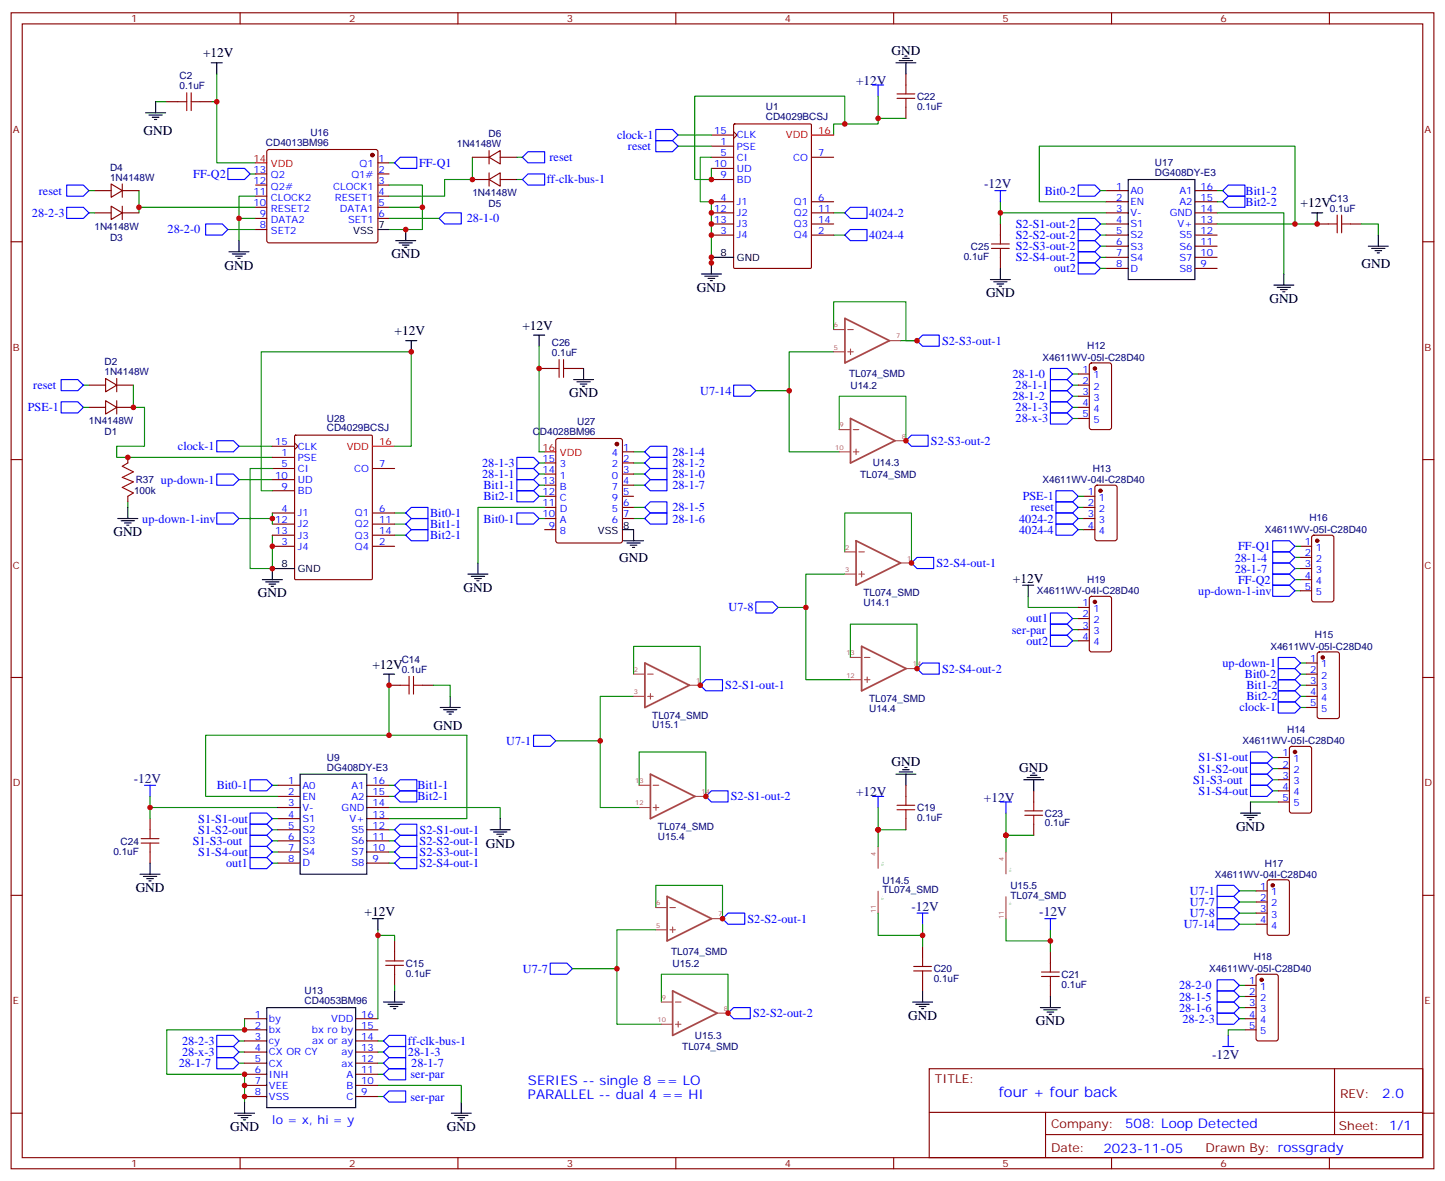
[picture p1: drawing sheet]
<svg xmlns="http://www.w3.org/2000/svg" width="459mm" height="375mm" viewBox="0 0 459 375" stroke-linecap="round" stroke-linejoin="round" font-family="sans-serif">
<g fill="none" stroke="#870000" stroke-width=".35">
<path d="M3.5 4.1h451.6v366.8h-451.6zM7.1 7.6h444.5v359.8h-444.5zM76.2 4.1v3.5M145.3 4.1v3.5M214.5 4.1v3.5M283.6 4.1v3.5M352.8 4.1v3.5M421.9 4.1v3.5M52.9 32.3h3.5M63.5 32.3h3.5M232.9 39.5l.3-.2h24l.3 .2v45.3l-.2 .3-24.1 .1-.3-.2zM287.5 23.5v3.5"/>
<path d="M287.5 34v3.6M35.3 58.4l3.5 2.1-3.5 2.1zM38.8 58.4v4.2M81.1 55.2h3.6M81.1 58.7h3.6M84.9 47.7l.5-.3h33.8l.5 .3 .2 .5v28.2l-.2 .5-.5 .2h-33.8l-.5-.3-.2-.4v-28.2zM119.9 51.7h3.6M119.9 55.2h3.6M119.9 58.7h3.6M149.9 57h5.3M149.9 49.9h5.3M155.2 57l3.5-2.1v4.2z"/>
<path d="M155.2 49.9l3.5-2.1v4.2zM155.2 47.8v4.2M155.2 54.9v4.2M158.7 57h5.3M158.7 49.9h5.3M225.8 57h7M225.8 49.9h7M225.8 46.4h7M225.8 42.9h7M225.8 53.4h7M232.8 41.8l1.1 1.1-1.1 1M257.5 49.9h7.1"/>
<path d="M3.5 76.7h3.6M30 60.5h5.3M30 67.6h5.3M35.3 65.4l3.5 2.2-3.5 2.1zM38.8 60.5h5.3M38.8 67.6h5.3M38.8 65.4v4.3M81.1 62.3h3.6M81.1 65.8h3.6M81.1 69.3h3.6M81.1 72.8h3.6M119.9 62.3h3.6"/>
<path d="M119.9 65.8h3.6M119.9 69.3h3.6M225.8 71.1h7M225.8 64h7M225.8 67.6h7M225.8 74.6h7M257.5 71.1h7.1M257.5 64h7.1M257.5 67.6h7.1M257.5 74.6h7.1M317.5 71.1v3.5M351 71.1h7.1"/>
<path d="M351 60.5h7.1M351 64h7.1M351 67.6h7.1M351 74.6h7.1M351 78.1h7.1M379.2 71.1h7.1M379.2 60.5h7.1M379.2 64h7.1M379.2 67.6h7.1M379.2 74.6h7.1M379.2 78.1h7.1M418 71.1h3.6"/>
<path d="M428.6 71.1h3.6M451.6 76.7h3.5M317.5 81.7v3.5M351 81.7h7.1M351 85.2h7.1M379.2 81.7h7.1M379.2 85.2h7.1M171.1 116.9h3.5M181.7 116.9h3.5M342.2 118.7h3.5M346 115.4l.4-.2h5.7l.6 .4 .1 20-.5 .7h-5.9l-.6-.4-.1-20zM28.2 122.2h5.3"/>
<path d="M28.2 129.3h5.3M33.5 120.1l3.5 2.1-3.5 2.2zM33.5 127.2l3.5 2.1-3.5 2.1zM37 122.2h5.3M37 129.3h5.3M37 120.1v4.3M37 127.2v4.2M93.5 138.3l.3-.2h24l.3 .2 .1 45.3-.2 .3-24.2 .1-.3-.2zM176.6 139.4l.5-.2h19.7l.7 .4 .1 32-.5 .7h-20l-.7-.4v-32zM342.2 122.2h3.5M342.2 125.8h3.5M342.2 129.3h3.5"/>
<path d="M342.2 132.8h3.5M3.5 145.9h3.6M40.6 145.2v1.7M40.6 157.5v1.8M86.4 148.7h7.1M86.4 145.2h7.1M86.4 141.6h7.1M86.4 152.2h7.1M86.4 155.8h7.1M93.5 140.6l1 1-1 1.1M118.2 148.7h7M172.9 146.9h3.5"/>
<path d="M172.9 150.5h3.5M172.9 154h3.5M172.9 157.5h3.5M197.6 143.4h3.5M197.6 146.9h3.5M197.6 150.5h3.5M197.6 154h3.5M197.6 157.5h3.5M344 157.5h3.5M347.7 154.2l.5-.2h5.6l.7 .4v16.5l-.4 .7h-5.9l-.7-.4v-16.5zM451.6 145.9h3.5M86.4 162.8h7.1"/>
<path d="M86.4 166.3h7.1M86.4 169.9h7.1M86.4 173.4h7.1M118.2 162.8h7M118.2 166.3h7M118.2 169.9h7M118.2 173.4h7M172.9 161h3.5M172.9 164.6h3.5M172.9 168.1h3.5M197.6 161h3.5M197.6 164.6h3.5"/>
<path d="M344 161h3.5M344 164.6h3.5M344 168.1h3.5M412.7 173.4h3.6M412.7 176.9h3.6M416.5 170.1l.5-.2h5.6l.7 .4v20l-.4 .7h-5.9l-.7-.4v-20zM342.2 192.8h3.5M342.2 196.3h3.5M342.2 199.8h3.5M346 189.5l.4-.2h5.7l.6 .4 .1 16.5-.5 .6-5.9 .1-.6-.5-.1-16.4zM412.7 180.4h3.6M412.7 184h3.6"/>
<path d="M412.7 187.5h3.6M3.5 215h3.6M123.5 217.5h3.5M134.1 217.5h3.5M342.2 203.4h3.5M414.5 217.5h3.5M414.5 210.4h3.5M414.5 214h3.5M418.3 207.1l.4-.2h5.7l.6 .4 .1 20.1-.5 .6-5.9 .1-.6-.5-.1-20zM451.6 215h3.5M409.5 237.1l.4-.2h5.7l.6 .4 .1 20.1-.5 .6-5.9 .1-.6-.5-.1-20zM414.5 221h3.5"/>
<path d="M414.5 224.5h3.5M47.6 259.8v3.5M88.2 249.2h7M88.2 252.8h7M88.2 256.3h7M88.2 259.8h7M116.4 249.2h7.1M116.4 252.8h7.1M116.4 256.3h7.1M116.4 259.8h7.1M287.5 249.2v3.6M287.5 259.8v3.5"/>
<path d="M328.1 251v3.5M405.7 240.4h3.5M405.7 243.9h3.5M405.7 247.5h3.5M405.7 251h3.5M405.7 254.5h3.5M47.6 270.4v3.5M88.2 263.3h7M88.2 266.9h7M88.2 270.4h7M88.2 273.9h7M116.4 263.3h7.1"/>
<path d="M116.4 266.9h7.1M116.4 270.4h7.1M116.4 273.9h7.1M328.1 261.6v3.5M402.4 279.4l.5-.2h5.6l.7 .5v16.5l-.4 .6-5.9 .1-.7-.5v-16.5zM3.5 284.2h3.6M125.2 298.6v3.6M398.6 282.8h3.6M398.6 286.3h3.6M398.6 289.8h3.6M398.6 293.3h3.6M451.6 284.2h3.5"/>
<path d="M125.2 309.2v3.5M292.8 300.4v3.5M292.8 311v3.5M333.4 302.2v3.5M333.4 312.7v3.6M395.1 312.7h3.5M395.1 316.3h3.5M395.1 319.8h3.5M398.9 309.4l.4-.2h5.7l.6 .4 .1 20.1-.5 .6-5.9 .1-.6-.5-.1-20zM77.6 323.3h7.1M77.6 326.8h7.1M77.6 330.4h7.1"/>
<path d="M77.6 333.9h7.1M77.6 337.4h7.1M112.9 323.3h7M112.9 326.8h7M112.9 330.4h7M112.9 333.9h7M112.9 337.4h7M294.9 339.2h156.7v28.2h-156.7zM395.1 323.3h3.5M395.1 326.8h3.5M423.5 339.2l.1 20.9M3.5 353.3h3.6"/>
<path d="M77.6 341h7.1M77.6 344.5h7.1M77.6 348h7.1M112.9 341h7M112.9 344.5h7M112.9 348h7M295 353h156.4M331.8 353v14.2M451.6 353.3h3.5M76.2 367.4v3.5M145.3 367.4v3.5M214.5 367.4v3.5"/>
<path d="M283.6 367.4v3.5M331.8 360.1h119.6M352.8 367.4v3.5M421.9 367.4v3.5"/>
</g>
<g fill="none" stroke="#008700" stroke-width=".35">
<path d="M49.4 32.3h3.5M67 32.3h1.8M68.8 23.5v28.2h12.3M268.1 39.3v-8.8h-47.6v26.5h5.3v-3.6M278.7 30.5v8.8h-14.1v3.6M278.7 37.6h8.8M79.4 55.2h1.7M123.5 58.7h10.6v14.1h-10.6M123.5 51.7h1.7M149.9 49.9v7.1h-8.8v5.3h-17.6M164 57h1.8M164 49.9h1.8"/>
<path d="M215.2 42.9h10.6M215.2 46.4h10.6M225.8 49.9h-3.6v14.1h3.6v19.4v-1.7M28.2 67.6h1.8M28.2 60.5h1.8M44.1 65.8h37M44.1 60.5v7.1M72.3 72.8h8.8M75.8 69.3h5.3M81.1 62.3h-5.3v14.1M123.5 65.8h10.6M123.5 69.3h15.8"/>
<path d="M264.6 74.6h3.5M264.6 67.6h3.5M317.5 67.6h33.5M317.5 64v7.1M349.2 74.6h1.8M349.2 71.1h1.8M349.2 78.1h1.8M349.2 60.5h1.8M351 64h-21.2v-17.6h81.2v24.7M386.3 67.6h21.2v19.4M386.3 71.1h31.7M386.3 60.5h1.8"/>
<path d="M386.3 64h1.8M432.2 71.1h5.2v3.5M349.2 81.7h1.8M349.2 85.2h1.8M171.1 109.9v33.5h1.8M264.6 111.7h-14.1v12.3h-10.6M264.6 104.6v-8.8h22.9v12.3h3.5h-5.2M340.4 118.7h1.8M26.5 129.3h1.7M26.5 122.2h1.7M42.3 122.2v7.1h3.6v12.3h-8.9v3.6h49.4M250.5 124v19.4h15.8"/>
<path d="M266.3 136.3v-10.5h21.2v14.1M340.4 132.8h1.8M340.4 129.3h1.8M340.4 125.8h1.8M340.4 122.2h1.8M40.6 159.3v1.7M75.8 152.2h10.6M75.8 141.6h10.6M86.4 148.7h-7v31.7h7v-10.5M125.2 141.6h5.3v-29.9h-47.6v44.1h3.5M171.1 154h1.8M171.1 150.5h1.8"/>
<path d="M171.1 146.9h1.8M171.1 157.5h1.8M201.1 154h3.5M201.1 150.5h3.5M201.1 146.9h3.5M201.1 143.4h3.5M342.2 157.5h1.8M75.8 164.6h10.6M86.4 162.8v3.5M125.2 162.8h3.6M125.2 166.3h3.6M125.2 169.9h3.6"/>
<path d="M171.1 164.6h1.8M172.9 161h-21.2v17.7M201.1 164.6h3.5M201.1 161h3.5M268.1 175.2v-12.4h21.2v15.9M342.2 164.6h1.8M342.2 161h1.8M342.2 168.1h1.8M411 176.9h1.7M411 173.4h1.7M255.8 192.8v22.9h14.1M268.1 182.2h-12.3v10.6h-8.9"/>
<path d="M326.3 189.3v3.5h15.9M340.4 196.3h1.8M340.4 199.8h1.8M411 180.4h1.7M411 187.5h1.7M411 184h1.7M123.5 217.5v15.9h-58.2v19.4h22.9M137.6 217.5h5.3v3.5M201.1 214v-8.9h21.1v12.4M269.9 208.7v-10.6h21.1v14.1M340.4 203.4h1.8M412.7 217.5h1.8"/>
<path d="M412.7 214h1.8M412.7 210.4h1.8M123.5 233.4h24.7v26.4h-24.7M190.5 235.1v21.2h12.3M201.1 221h-10.6v14.1h-14.1M412.7 224.5h1.8M412.7 221h1.8M47.6 256.3h40.6M47.6 252.8v7M86.4 259.8h1.8M86.4 249.2h1.8M123.5 256.3h35.2v3.5"/>
<path d="M123.5 252.8h1.7M123.5 249.2h1.7M202.8 249.2v-10.5h21.2v14.1M278.7 256.3v12.3M319.3 258.1v12.3M396.9 254.5h8.8M403.9 240.4h1.8M403.9 243.9h1.8M403.9 247.5h1.8M403.9 251h1.8M86.4 263.3h1.8M86.4 266.9h1.8"/>
<path d="M86.4 270.4h1.8M86.4 273.9h1.8M123.5 263.3h1.7M123.5 266.9h1.7M123.5 270.4h1.7M123.5 273.9h1.7M278.7 263.3h8.8M319.3 265.1h8.8M119.9 296.9h5.3v1.7M119.9 295.1v28.2M208.1 295.1h-12.3v12.3h-14.1M208.1 288v-7h21.2v10.6"/>
<path d="M278.7 289.8v7.1h14.1M292.8 293.3v7.1M319.3 291.6v7h14.1M333.4 295.1v7.1M393.3 293.3h5.3M393.3 289.8h5.3M393.3 286.3h5.3M393.3 282.8h5.3M125.2 312.7v1.8M195.8 307.4v17.7h14.1M209.9 318v-8.8h21.2v12.4M393.3 319.8h1.8"/>
<path d="M393.3 316.3h1.8M393.3 312.7h1.8M75.8 330.4h1.8M75.8 333.9h1.8M75.8 337.4h1.8M77.6 323.3v3.5h-24.7v14.2h24.7v8.8M119.9 330.4h1.8M119.9 333.9h1.8M119.9 337.4h1.8M393.3 323.3h1.8M395.1 326.8h-5.3v1.8M119.9 344.5h26.5v5.3"/>
<path d="M119.9 348h1.8M119.9 341h1.8"/>
</g>
<g fill="none" stroke="#a10000" stroke-width=".35">
<path d="M56.4 32.3h2.9M59.3 29.5v5.6M60.7 29.5v5.6M60.7 32.3h2.8M284.7 29.8h5.6M284.7 31.2h5.6M287.5 27v2.8M287.5 31.2v2.8M314.7 77.4h5.6M314.7 78.8h5.6M317.5 74.6v2.8M317.5 78.8v2.9"/>
<path d="M421.6 71.1h2.8M424.4 68.3v5.6M425.8 68.3v5.6M425.8 71.1h2.8M174.6 116.9h2.8M177.4 114.1v5.7M178.9 116.9h2.8M178.9 114.1v5.7M40.6 146.9l-1.8 1.1 3.5 1.8-3.5 1.7 3.5 1.4-3.5 1.8 3.5 1.8-1.7 1M127 217.5h2.8M129.8 214.7v5.6M131.2 214.7v5.6"/>
<path d="M131.2 217.5h2.9M284.7 257h5.6M284.7 255.6h5.6M287.5 252.8v2.8M287.5 257v2.8M325.3 258.8h5.6M325.3 257.4h5.6M328.1 254.5v2.9M328.1 258.8v2.8M44.8 266.2h5.6M44.8 267.6h5.6M47.6 263.3v2.9"/>
<path d="M47.6 267.6v2.8M122.4 305h5.7M122.4 306.4h5.7M125.2 302.2v2.8M125.2 306.4v2.8M290 308.2h5.6M290 306.7h5.6M292.8 303.9v2.8M292.8 308.2v2.8M330.6 309.9h5.6M330.6 308.5h5.6M333.4 305.7v2.8"/>
<path d="M333.4 309.9v2.8"/>
</g>
<g fill="none" stroke="#000" stroke-width=".35">
<path d="M67 19.9h3.6M68.8 19.9v3.6M284.3 19.9h6.4M285.4 19.2h4.2M286.5 18.5h2.1M287.2 17.8h.7M287.5 19.9v3.6M46.2 35.8h6.4M47.3 36.5h4.2M48.3 37.2h2.1M49 37.9h.7M49.4 32.3v3.5"/>
<path d="M358.1 57h21.1v31.7h-21.1zM72.7 79.9h6.3M75.8 76.4v3.5M119.9 72.8h3.6M125.6 76.4h6.3M126.6 77.1h4.3M127.7 77.8h2.1M128.4 78.5h.7M128.8 72.8v3.6M416.3 67.6h3.5M418 67.6v3.5M434.3 78.1h6.3"/>
<path d="M435.3 78.8h4.3M436.4 79.6h2.1M437.4 74.6v3.5M73.7 80.6h4.3M74.8 81.3h2.1M75.5 82h.7M222.6 87h6.4M223.7 87.7h4.2M224.7 88.4h2.1M225.4 89.1h.7M225.8 83.4v3.6M225.8 81.7h7"/>
<path d="M314.3 88.7h6.4M315.4 89.4h4.2M316.4 90.1h2.2M317.1 90.8h.8M317.5 85.2v3.5M404.3 90.5h6.3M405.3 91.2h4.3M406.4 91.9h2.1M407.1 92.6h.7M407.5 87v3.5M437.1 80.3h.7M128.8 108.1h3.5"/>
<path d="M130.5 108.1v3.6M169.3 106.4h3.6M171.1 106.4v3.5M185.2 116.9v3.6M182 120.5h6.4M183.1 121.2h4.2M184.1 121.9h2.2M184.9 122.6h.7M37.4 164.6h6.3M38.5 165.3h4.2M39.5 166h2.1M40.2 166.7h.7"/>
<path d="M40.6 161v3.6M151.7 178.7v3.5M197.6 168.1h3.5v3.5M197.9 171.6h6.4M199 172.3h4.2M200 173h2.1M200.7 173.7h.7M83.3 184h6.3M84.3 184.7h4.2M85.4 185.4h2.1M86.1 186.1h.7M93.5 180.4h-7.1v3.6"/>
<path d="M148.5 182.2h6.4M149.6 182.9h4.2M150.6 183.6h2.2M151.3 184.3h.7M324.6 185.7h3.5M326.3 185.7v3.6M121.7 214h3.5M123.5 214v3.5M139.7 224.5h6.3M140.8 225.2h4.2M141.8 226h2.1M142.5 226.7h.7"/>
<path d="M142.9 221v3.5M95.2 245.7h21.2v31.8h-21.2zM158.7 259.8v3.5M284.3 245.7h6.4M285.4 245h4.2M286.5 244.3h2.1M287.2 243.6h.7M287.5 245.7v3.5M324.9 247.5h6.4M326 246.8h4.2M327 246.1h2.1M327.7 245.4h.7"/>
<path d="M328.1 247.5v3.5M393.7 258.1h6.3M394.8 258.8h4.2M395.8 259.5h2.1M396.9 254.5v3.6M44.4 277.5h6.4M45.5 278.2h4.2M46.6 278.9h2.1M47.3 279.6h.7M47.6 273.9v3.6M155.6 263.3h6.3M156.6 264.1h4.3"/>
<path d="M157.7 264.8h2.1M158.4 265.5h.7M396.5 260.2h.7M118.2 291.6h3.5M119.9 291.6v3.5M84.7 319.8h28.2v31.7h-28.2zM121.7 318h6.7M123.1 318.7h4.6M123.8 319.4h2.5M125.2 314.5v3.5M289.6 318h6.4M290.7 318.7h4.2"/>
<path d="M291.7 319.4h2.2M292.8 314.5v3.5M330.2 319.8h6.3M333.4 316.3v3.5M124.9 320.1h.7M292.5 320.1h.7M331.3 320.5h4.2M332.3 321.2h2.1M333 321.9h.7M74.4 353.3h6.4M75.5 354h4.2M76.6 354.7h2.1"/>
<path d="M77.3 355.4h.7M77.6 349.8v3.5M143.2 353.3h6.4M144.3 354h4.2M145.3 354.7h2.2M146 355.4h.8M146.4 349.8v3.5"/>
</g>
<g fill="none" stroke="#00f" stroke-width=".35">
<path d="M276.9 27h3.6M278.7 27v3.5M21.2 58.7h5.3l1.7 1.8-1.7 1.8h-5.3zM72.3 53.4h5.3l1.8 1.8-1.8 1.8h-5.3zM127 49.9h5.3v3.5h-5.3l-1.8-1.7zM165.8 57l1.8-1.8h5.3v3.5h-5.3zM167.6 48.2h5.3v3.5h-5.3l-1.8-1.8zM208.1 44.6h5.3l1.8 1.8-1.8 1.8h-5.3zM208.1 41.1h5.3l1.8 1.8-1.8 1.7h-5.3zM342.2 58.7h5.3l1.7 1.8-1.7 1.8h-5.3zM389.8 58.7h5.3v3.6h-5.3l-1.7-1.8zM21.2 65.8h5.3l1.7 1.8-1.7 1.7h-5.3z"/>
<path d="M65.3 71.1h5.3l1.7 1.7-1.7 1.8h-5.3zM139.3 69.3l1.8-1.7h5.3v3.5h-5.3zM269.9 72.8h5.3v3.6h-5.3l-1.8-1.8zM269.9 65.8h5.3v3.5h-5.3l-1.8-1.7zM315.7 60.5h3.6M317.5 60.5v3.5M342.2 79.9h5.3l1.7 1.8-1.7 1.7h-5.3zM342.2 76.4h5.3l1.7 1.7-1.7 1.8h-5.3zM342.2 72.8h5.3l1.7 1.8-1.7 1.8h-5.3zM342.2 69.3h5.3l1.7 1.8-1.7 1.7h-5.3zM389.8 62.3h5.3v3.5h-5.3l-1.7-1.8zM342.2 83.4h5.3l1.7 1.8-1.7 1.8h-5.3z"/>
<path d="M291 108.1l1.8-1.7h5.3v3.5h-5.3zM333.4 116.9h5.3l1.7 1.8-1.7 1.8h-5.3zM19.4 127.5h5.3l1.8 1.8-1.8 1.8h-5.3zM19.4 120.5h5.3l1.8 1.7-1.8 1.8h-5.3zM68.8 139.9h5.3l1.7 1.7-1.7 1.8h-5.3zM232.8 122.2h5.3l1.8 1.8-1.8 1.8h-5.3zM287.5 139.9l1.8-1.8h5.3v3.5h-5.3zM333.4 124h5.3l1.7 1.8-1.7 1.7h-5.3zM333.4 127.5h5.3l1.7 1.8-1.7 1.8h-5.3zM333.4 120.5h5.3l1.7 1.7-1.7 1.8h-5.3zM333.4 131.1h5.3l1.7 1.7-1.7 1.8h-5.3zM68.8 150.5h5.3l1.7 1.7-1.7 1.8h-5.3z"/>
<path d="M164 155.8h5.3l1.8 1.7-1.8 1.8h-5.3zM164 152.2h5.3l1.8 1.8-1.8 1.8h-5.3zM164 145.2h5.3l1.8 1.7-1.8 1.8h-5.3zM164 148.7h5.3l1.8 1.8-1.8 1.7h-5.3zM206.4 152.2h5.3v3.6h-5.3l-1.8-1.8zM206.4 159.3h5.3v3.5h-5.3l-1.8-1.8zM206.4 141.6h5.3v3.6h-5.3l-1.8-1.8zM206.4 145.2h5.3v3.5h-5.3l-1.8-1.8zM206.4 148.7h5.3v3.5h-5.3l-1.8-1.7zM335.1 159.3h5.3l1.8 1.7-1.8 1.8h-5.3zM335.1 155.8h5.3l1.8 1.7-1.8 1.8h-5.3zM68.8 162.8h5.3l1.7 1.8-1.7 1.7h-5.3z"/>
<path d="M130.5 161h5.3v3.6h-5.3l-1.7-1.8zM130.5 168.1h5.3v3.5h-5.3l-1.7-1.7zM130.5 164.6h5.3v3.5h-5.3l-1.7-1.8zM164 162.8h5.3l1.8 1.8-1.8 1.7h-5.3zM206.4 162.8h5.3v3.5h-5.3l-1.8-1.7zM291 176.9h5.3v3.5h-5.3l-1.7-1.7zM335.1 162.8h5.3l1.8 1.8-1.8 1.7h-5.3zM335.1 166.3h5.3l1.8 1.8-1.8 1.8h-5.3zM403.9 175.2h5.3l1.8 1.7-1.8 1.8h-5.3zM403.9 178.7h5.3l1.8 1.7-1.8 1.8h-5.3zM403.9 171.6h5.3l1.8 1.8-1.8 1.8h-5.3zM239.9 191h5.3l1.7 1.8-1.7 1.8h-5.3z"/>
<path d="M333.4 194.6h5.3l1.7 1.7-1.7 1.8h-5.3zM333.4 198.1h5.3l1.7 1.7-1.7 1.8h-5.3zM403.9 185.7h5.3l1.8 1.8-1.8 1.8h-5.3zM403.9 182.2h5.3l1.8 1.8-1.8 1.7h-5.3zM224 215.7h5.3v3.6h-5.3l-1.8-1.8zM292.8 210.4h5.3v3.6h-5.3l-1.8-1.8zM333.4 201.6h5.3l1.7 1.8-1.7 1.7h-5.3zM405.7 212.2h5.3l1.7 1.8-1.7 1.7h-5.3zM405.7 215.7h5.3l1.7 1.8-1.7 1.8h-5.3zM405.7 219.3h5.3l1.7 1.7-1.7 1.8h-5.3zM405.7 208.7h5.3l1.7 1.7-1.7 1.8h-5.3zM169.3 233.4h5.3l1.8 1.7-1.8 1.8h-5.3z"/>
<path d="M396.9 238.7h5.3l1.7 1.7-1.7 1.8h-5.3zM405.7 222.8h5.3l1.7 1.7-1.7 1.8h-5.3zM45.9 249.2h3.5M47.6 249.2v3.6M79.4 258.1h5.3l1.7 1.7-1.7 1.8h-5.3zM79.4 247.5h5.3l1.7 1.7-1.7 1.8h-5.3zM127 251h5.3v3.5h-5.3l-1.8-1.7zM127 247.5h5.3v3.5h-5.3l-1.8-1.8zM224 252.8l1.8-1.8h5.3v3.5h-5.3zM276.9 252.8h3.6M278.7 252.8v3.5M317.5 254.5h3.5"/>
<path d="M319.3 254.5v3.6M396.9 249.2h5.3l1.7 1.8-1.7 1.8h-5.3zM396.9 245.7h5.3l1.7 1.8-1.7 1.7h-5.3zM396.9 242.2h5.3l1.7 1.7-1.7 1.8h-5.3zM79.4 268.6h5.3l1.7 1.8-1.7 1.8h-5.3zM79.4 265.1h5.3l1.7 1.8-1.7 1.7h-5.3zM79.4 261.6h5.3l1.7 1.7-1.7 1.8h-5.3zM79.4 272.2h5.3l1.7 1.7-1.7 1.8h-5.3zM125.2 273.9l1.8-1.7h5.3v3.5h-5.3zM125.2 270.4l1.8-1.8h5.3v3.6h-5.3zM127 265.1h5.3v3.5h-5.3l-1.8-1.7zM127 261.6h5.3v3.5h-5.3l-1.8-1.8z"/>
<path d="M231.1 289.8h5.3v3.5h-5.3l-1.8-1.7zM291 289.8h3.6M292.8 289.8v3.5M331.6 291.6h3.5M333.4 291.6v3.5M386.3 281h5.3l1.7 1.8-1.7 1.7h-5.3zM386.3 284.5h5.3l1.7 1.8-1.7 1.7h-5.3zM386.3 288h5.3l1.7 1.8-1.7 1.8h-5.3zM386.3 291.6h5.3l1.7 1.7-1.7 1.8h-5.3zM174.6 305.7h5.3l1.8 1.7-1.8 1.8h-5.3zM232.8 319.8h5.3v3.5h-5.3l-1.7-1.7zM386.3 314.5h5.3l1.7 1.8-1.7 1.7h-5.3z"/>
<path d="M386.3 318h5.3l1.7 1.8-1.7 1.8h-5.3zM386.3 311h5.3l1.7 1.7-1.7 1.8h-5.3zM68.8 332.1h5.3l1.7 1.8-1.7 1.8h-5.3zM68.8 328.6h5.3l1.7 1.8-1.7 1.7h-5.3zM68.8 335.7h5.3l1.7 1.7-1.7 1.8h-5.3zM123.5 328.6h5.3v3.5h-5.3l-1.8-1.7zM123.5 332.1h5.3v3.6h-5.3l-1.8-1.8zM123.5 335.7h5.3v3.5h-5.3l-1.8-1.8zM386.3 321.6h5.3l1.7 1.7-1.7 1.8h-5.3zM388.1 332.1h3.5M389.8 328.6v3.5M121.7 348l1.8-1.7h5.3v3.5h-5.3z"/>
<path d="M121.7 341l1.8-1.8h5.3v3.5h-5.3z"/>
</g>
<path d="M81.1 51.7h3.6M257.5 42.9h7.1M118.2 141.6h7M172.9 143.4h3.5" fill="none" stroke="#f00" stroke-width=".35"/>
<g fill="#870000" stroke="#870000" stroke-width=".35">
<circle cx="195.8" cy="140.9" r=".53"/>
<circle cx="118.2" cy="49.2" r=".53"/>
<circle cx="418" cy="171.6" r=".53"/>
<circle cx="400.4" cy="311" r=".53"/>
<circle cx="411" cy="238.7" r=".53"/>
<circle cx="419.8" cy="208.7" r=".53"/>
<circle cx="347.5" cy="116.9" r=".53"/>
<circle cx="349.2" cy="155.8" r=".53"/>
<circle cx="347.5" cy="191" r=".53"/>
<circle cx="403.9" cy="281" r=".53"/>
</g>
<path d="M268.2 101.1l14.1 7-14.1 7.1zM269.9 132.8l14.1 7.1-14.1 7zM271.7 171.6l14.1 7.1-14.1 7zM204.7 210.4l14.1 7.1-14.1 7zM273.5 205.1l14.1 7.1-14.1 7.1zM206.4 245.7l14.1 7.1-14.1 7zM211.7 284.5l14.1 7.1-14.1 7zM213.5 314.5l14.1 7.1-14.1 7z" fill="none" stroke="#a64a4a" stroke-width=".56"/>
<g fill="none" stroke="#a64a4a" stroke-width=".35">
<path d="M264.6 111.7h3.5M264.6 104.6h3.5M269 111.7h1.8M269 104.6h1.8M269.9 110.8v1.7M282.3 108.1h3.5M266.3 136.3h3.5M270.8 136.3h1.8M284 139.9h3.5M266.3 143.4h3.5M270.8 143.4h1.8M271.7 142.5v1.8"/>
<path d="M268.1 175.2h3.5M272.6 175.2h1.7M285.8 178.7h3.5M268.1 182.2h3.5M272.6 182.2h1.7M273.5 181.3v1.8M201.1 214h3.5M205.5 214h1.8M218.8 217.5h3.4M269.9 215.7h3.4M269.9 208.7h3.4M274.3 215.7h1.8"/>
<path d="M274.3 208.7h1.8M275.2 214.8v1.8M287.6 212.2h3.4M201.1 221h3.5M205.5 221h1.8M206.4 220.1v1.8M202.8 256.3h3.5M202.8 249.2h3.5M207.3 256.3h1.8M207.3 249.2h1.8M208.2 255.4v1.8M220.5 252.8h3.5"/>
<path d="M278.7 268.6v7M319.3 270.4v6.9M208.1 295.1h3.5M208.1 288h3.5M212.6 295.1h1.8M212.6 288h1.8M213.5 294.2v1.8M225.8 291.6h3.5M278.7 282.9v6.9M319.3 284.6v7M209.9 318h3.5M214.4 318h1.7"/>
<path d="M209.9 325.1h3.5M214.4 325.1h1.7M215.3 324.2v1.8M227.6 321.6h3.5"/>
</g>
<g fill="#c00">
<circle cx="86.4" cy="173.4" r=".88"/>
<circle cx="130.5" cy="111.7" r=".88"/>
<circle cx="86.4" cy="180.4" r=".88"/>
<circle cx="171.1" cy="116.9" r=".88"/>
<circle cx="123.5" cy="217.5" r=".88"/>
<circle cx="123.5" cy="233.4" r=".88"/>
<circle cx="47.6" cy="256.3" r=".88"/>
<circle cx="77.6" cy="341" r=".88"/>
<circle cx="77.6" cy="326.8" r=".88"/>
<circle cx="77.6" cy="348" r=".88"/>
<circle cx="77.6" cy="344.5" r=".88"/>
<circle cx="119.9" cy="296.9" r=".88"/>
<circle cx="255.8" cy="192.8" r=".88"/>
<circle cx="289.3" cy="178.7" r=".88"/>
<circle cx="291" cy="212.2" r=".88"/>
<circle cx="250.5" cy="124" r=".88"/>
<circle cx="287.5" cy="139.9" r=".88"/>
<circle cx="291" cy="108.1" r=".88"/>
<circle cx="195.8" cy="307.4" r=".88"/>
<circle cx="229.3" cy="291.6" r=".88"/>
<circle cx="231.1" cy="321.6" r=".88"/>
<circle cx="190.5" cy="235.1" r=".88"/>
<circle cx="224" cy="252.8" r=".88"/>
<circle cx="222.3" cy="217.5" r=".88"/>
<circle cx="333.4" cy="298.6" r=".88"/>
<circle cx="319.3" cy="265.1" r=".88"/>
<circle cx="278.7" cy="263.3" r=".88"/>
<circle cx="292.8" cy="296.9" r=".88"/>
<circle cx="278.7" cy="37.6" r=".88"/>
<circle cx="411" cy="71.1" r=".88"/>
<circle cx="418" cy="71.1" r=".88"/>
<circle cx="317.5" cy="67.6" r=".88"/>
<circle cx="86.4" cy="164.6" r=".88"/>
<circle cx="75.8" cy="69.3" r=".88"/>
<circle cx="134.1" cy="65.8" r=".88"/>
<circle cx="128.8" cy="72.8" r=".88"/>
<circle cx="68.8" cy="32.3" r=".88"/>
<circle cx="40.6" cy="145.2" r=".88"/>
<circle cx="42.3" cy="129.3" r=".88"/>
<circle cx="149.9" cy="57" r=".88"/>
<circle cx="44.1" cy="65.8" r=".88"/>
<circle cx="225.8" cy="67.6" r=".88"/>
<circle cx="225.8" cy="71.1" r=".88"/>
<circle cx="225.8" cy="74.6" r=".88"/>
<circle cx="225.8" cy="81.7" r=".88"/>
<circle cx="225.8" cy="83.4" r=".88"/>
<circle cx="225.8" cy="64" r=".88"/>
<circle cx="268.1" cy="39.3" r=".88"/>
<circle cx="225.8" cy="57" r=".88"/>
</g>
<text font-size="4.6" fill="#00f" x="317" y="348.2">four + four back</text>
<g font-size="4.2">
<text x="282.9" y="17.5">GND</text>
<text x="64.4" y="18.2">+12V</text>
<text x="45.5" y="42.9">GND</text>
<text x="412.7" y="65.8">+12V</text>
<text x="124.2" y="82">GND</text>
<text x="71.3" y="85.5">GND</text>
<text x="432.2" y="85.2">GND</text>
<text x="221.2" y="92.6">GND</text>
<text x="312.9" y="94.4">GND</text>
<text x="402.9" y="96.1">GND</text>
<text x="125.2" y="106.4">+12V</text>
<text x="165.8" y="104.6">+12V</text>
<text x="180.6" y="126.1">GND</text>
<text x="36" y="170.2">GND</text>
<text x="196.5" y="178.3">GND</text>
<text x="321.5" y="185">+12V</text>
<text x="81.8" y="189.6">GND</text>
<text x="147.1" y="187.9">GND</text>
<text x="118.2" y="212.2">+12V</text>
<text x="137.6" y="231.6">GND</text>
<text x="282.9" y="243.2">GND</text>
<text x="323.5" y="245">GND</text>
<text x="392.3" y="263.7">GND</text>
<text x="43.1" y="283.1">GND</text>
<text x="115.7" y="290.9">+12V</text>
<text x="288.2" y="323.7">GND</text>
<text x="328.8" y="325.4">GND</text>
<text x="73" y="359">GND</text>
<text x="141.8" y="359">GND</text>
</g>
<g font-size="4.2" fill="#000080">
<text x="271.7" y="27">+12V</text>
<text x="312.3" y="59.8">-12V</text>
<text x="42.5" y="248.5">-12V</text>
<text x="271.7" y="252.8">+12V</text>
<text x="312.3" y="254.5">+12V</text>
<text x="289.3" y="289.1">-12V</text>
<text x="329.8" y="290.9">-12V</text>
<text x="384.7" y="336">-12V</text>
</g>
<g font-size="4.2" fill="#00f">
<text x="167.6" y="344.5">SERIES -- single 8 == LO</text>
<text x="167.6" y="348.7">PARALLEL -- dual 4 == HI</text>
<text x="438.7" y="348.5">2.0</text>
<text x="357.1" y="358">508: Loop Detected</text>
<text x="350.2" y="365.8">2023-11-05</text>
</g>
<g font-size="3.9" fill="#00f">
<text x="195.8" y="44.1">clock-1</text>
<text x="199.3" y="47.7">reset</text>
<text x="133" y="53">FF-Q1</text>
<text x="174.4" y="51.2">reset</text>
<text x="61.3" y="56.5">FF-Q2</text>
<text x="173.6" y="58.2">ff-clk-bus-1</text>
<text x="12.3" y="61.8">reset</text>
<text x="331.6" y="61.8">Bit0-2</text>
<text x="395.3" y="61.8">Bit1-2</text>
<text x="395.3" y="65.3">Bit2-2</text>
<text x="10.1" y="68.8">28-2-3</text>
<text x="148.2" y="70.6">28-1-0</text>
<text x="275.9" y="68.8">4024-2</text>
<text x="53.2" y="74.1">28-2-0</text>
<text x="275.9" y="75.9">4024-4</text>
<text x="322.4" y="75.8">S2-S2-out-2</text>
<text x="322.4" y="72.3">S2-S1-out-2</text>
<text x="322.4" y="82.9">S2-S4-out-2</text>
<text x="322.4" y="79.4">S2-S3-out-2</text>
<text x="334.6" y="86.5">out2</text>
<text x="299" y="109.4">S2-S3-out-1</text>
<text x="10.6" y="123.5">reset</text>
<text x="222.2" y="125.3">U7-14</text>
<text x="321.3" y="120">28-1-0</text>
<text x="322.3" y="123.5">28-1-1</text>
<text x="8.8" y="130.6">PSE-1</text>
<text x="321.3" y="127.1">28-1-2</text>
<text x="322.3" y="130.6">28-1-3</text>
<text x="322.3" y="134.1">28-x-3</text>
<text x="56.5" y="142.9">clock-1</text>
<text x="295.5" y="141.1">S2-S3-out-2</text>
<text x="153" y="148.2">28-1-3</text>
<text x="213.4" y="144.7">28-1-4</text>
<text x="213.4" y="148.2">28-1-2</text>
<text x="51.1" y="153.5">up-down-1</text>
<text x="153" y="151.7">28-1-1</text>
<text x="153.4" y="155.3">Bit1-1</text>
<text x="213.4" y="155.3">28-1-7</text>
<text x="213.4" y="151.8">28-1-0</text>
<text x="153.4" y="158.8">Bit2-1</text>
<text x="324.6" y="158.8">PSE-1</text>
<text x="45.2" y="165.8">up-down-1-inv</text>
<text x="136.5" y="164.1">Bit0-1</text>
<text x="136.5" y="167.6">Bit1-1</text>
<text x="153.4" y="165.8">Bit0-1</text>
<text x="213.4" y="165.9">28-1-6</text>
<text x="213.4" y="162.3">28-1-5</text>
<text x="323.5" y="165.8">4024-2</text>
<text x="327.1" y="162.3">reset</text>
<text x="136.5" y="171.1">Bit2-1</text>
<text x="323.5" y="169.4">4024-4</text>
<text x="297.2" y="179.9">S2-S4-out-1</text>
<text x="391.9" y="178.2">28-1-4</text>
<text x="392.9" y="174.7">FF-Q1</text>
<text x="391.9" y="181.7">28-1-7</text>
<text x="392.9" y="185.2">FF-Q2</text>
<text x="380.3" y="188.8">up-down-1-inv</text>
<text x="231.2" y="194.1">U7-8</text>
<text x="325.8" y="197.6">out1</text>
<text x="321.1" y="201.1">ser-par</text>
<text x="325.8" y="204.6">out2</text>
<text x="299" y="213.4">S2-S4-out-2</text>
<text x="388" y="211.7">up-down-1</text>
<text x="395.1" y="215.2">Bit0-2</text>
<text x="230.2" y="218.7">S2-S1-out-1</text>
<text x="395.6" y="218.7">Bit1-2</text>
<text x="393.4" y="225.8">clock-1</text>
<text x="395.6" y="222.3">Bit2-2</text>
<text x="160.7" y="236.4">U7-1</text>
<text x="380.4" y="245.2">S1-S2-out</text>
<text x="380.4" y="241.7">S1-S1-out</text>
<text x="68.8" y="250.5">Bit0-1</text>
<text x="132.5" y="250.5">Bit1-1</text>
<text x="378.7" y="248.7">S1-S3-out</text>
<text x="132.5" y="254">Bit2-1</text>
<text x="232" y="254">S2-S1-out-2</text>
<text x="380.4" y="252.2">S1-S4-out</text>
<text x="62.9" y="261.1">S1-S1-out</text>
<text x="61.2" y="268.1">S1-S3-out</text>
<text x="62.9" y="264.6">S1-S2-out</text>
<text x="133.2" y="268.1">S2-S2-out-1 GND</text>
<text x="133.2" y="264.6">S2-S1-out-1</text>
<text x="62.9" y="271.6">S1-S4-out</text>
<text x="71.8" y="275.2">out1</text>
<text x="133.2" y="271.6">S2-S3-out-1</text>
<text x="133.2" y="275.2">S2-S4-out-1</text>
<text x="377.6" y="284">U7-1</text>
<text x="377.6" y="287.5">U7-7</text>
<text x="237.2" y="292.8">S2-S2-out-1</text>
<text x="377.6" y="291.1">U7-8</text>
<text x="375.7" y="294.6">U7-14</text>
<text x="166" y="308.7">U7-7</text>
<text x="374.2" y="317.6">28-1-5</text>
<text x="374.2" y="314">28-2-0</text>
<text x="239" y="322.8">S2-S2-out-2</text>
<text x="374.2" y="321.1">28-1-6</text>
<text x="375.3" y="324.6">28-2-3</text>
<text x="57.8" y="335.1">28-x-3</text>
<text x="57.8" y="331.6">28-2-3</text>
<text x="129.5" y="331.6">ff-clk-bus-1</text>
<text x="129.5" y="335.2">28-1-3</text>
<text x="56.7" y="338.7">28-1-7</text>
<text x="130.5" y="338.7">28-1-7</text>
<text x="130.3" y="342.2">ser-par</text>
<text x="130.3" y="349.3">ser-par</text>
<text x="86.4" y="356.8">lo = x, hi = y</text>
</g>
<g font-size="3.9" fill="#800">
<text x="296.7" y="343.8">TITLE:</text>
<text x="425.3" y="348.5">REV:</text>
<text x="333.6" y="358">Company:</text>
<text x="425" y="358.6">Sheet: 1/1</text>
<text x="333.6" y="365.7">Date:</text>
<text x="382.6" y="365.7">Drawn By: rossgrady</text>
</g>
<g font-size="3.2" fill="#800">
<text x="41.6" y="7.1">1</text>
<text x="110.8" y="7.1">2</text>
<text x="179.9" y="7.1">3</text>
<text x="249.1" y="7.1">4</text>
<text x="318.2" y="7.1">5</text>
<text x="387.3" y="7.1">6</text>
<text x="4.1" y="42.2">A</text>
<text x="452.1" y="42.2">A</text>
<text x="4.1" y="111.3">B</text>
<text x="452.1" y="111.3">B</text>
<text x="4.1" y="180.4">C</text>
<text x="452.1" y="180.4">C</text>
<text x="4.1" y="249.6">D</text>
<text x="452.1" y="249.6">D</text>
<text x="4.1" y="318.7">E</text>
<text x="452.1" y="318.7">E</text>
<text x="41.6" y="370.4">1</text>
<text x="110.8" y="370.4">2</text>
<text x="179.9" y="370.4">3</text>
<text x="249.1" y="370.4">4</text>
<text x="318.2" y="370.4">5</text>
<text x="387.3" y="370.4">6</text>
</g>
<g font-size="3.2" fill="#000080">
<text x="57" y="28.4">0.1uF</text>
<text x="57" y="25.2">C2</text>
<text x="243.1" y="35">U1</text>
<text x="291" y="34.8">0.1uF</text>
<text x="291" y="31.6">C22</text>
<text x="243.1" y="38.1">CD4029BCSJ</text>
<text x="84.4" y="46.4">CD4013BM96</text>
<text x="98.5" y="43.1">U16</text>
<text x="145" y="46.7">1N4148W</text>
<text x="155" y="43.6">D6</text>
<text x="366.6" y="52.7">U17</text>
<text x="34.9" y="57.3">1N4148W</text>
<text x="34.9" y="54.2">D4</text>
<text x="366.5" y="55.9">DG408DY-E3</text>
<text x="149.9" y="62.3">1N4148W</text>
<text x="155" y="65.8">D5</text>
<text x="422.1" y="64">C13</text>
<text x="422.1" y="67.2">0.1uF</text>
<text x="30" y="72.8">1N4148W</text>
<text x="34.9" y="76.4">D3</text>
<text x="305.9" y="82.5">0.1uF</text>
<text x="308.1" y="79.4">C25</text>
<text x="175.1" y="113.1">0.1uF</text>
<text x="175.1" y="109.9">C26</text>
<text x="345" y="110.8">H12</text>
<text x="33.2" y="119.1">1N4148W</text>
<text x="33.2" y="115.9">D2</text>
<text x="269.5" y="119.8">TL074_SMD</text>
<text x="330.9" y="114.5">X4611WV-05I-C28D40</text>
<text x="269.9" y="123.6">U14.2</text>
<text x="28.2" y="134.6">1N4148W</text>
<text x="103.7" y="136.9">CD4029BCSJ</text>
<text x="103.7" y="133.8">U28</text>
<text x="183.2" y="135">U27</text>
<text x="33.2" y="138.1">D1</text>
<text x="169.1" y="138.1">CD4028BM96</text>
<text x="277" y="148">U14.3</text>
<text x="346.8" y="149.8">H13</text>
<text x="43.1" y="153.4">R37</text>
<text x="273" y="151.6">TL074_SMD</text>
<text x="330.9" y="153.3">X4611WV-04I-C28D40</text>
<text x="42.6" y="156.9">100k</text>
<text x="415.6" y="165.5">H16</text>
<text x="401.4" y="169.2">X4611WV-05I-C28D40</text>
<text x="345" y="185.1">H19</text>
<text x="274" y="189.3">TL074_SMD</text>
<text x="329.1" y="188.6">X4611WV-04I-C28D40</text>
<text x="274" y="192.4">U14.1</text>
<text x="417.4" y="202.5">H15</text>
<text x="403.2" y="206.2">X4611WV-05I-C28D40</text>
<text x="127.5" y="213.6">0.1uF</text>
<text x="127.5" y="210.4">C14</text>
<text x="275.8" y="222.8">TL074_SMD</text>
<text x="275.8" y="225.9">U14.4</text>
<text x="207" y="228.1">TL074_SMD</text>
<text x="207" y="231.2">U15.1</text>
<text x="408.5" y="232.5">H14</text>
<text x="394.4" y="236.2">X4611WV-05I-C28D40</text>
<text x="103.7" y="244.7">DG408DY-E3</text>
<text x="103.7" y="241.5">U9</text>
<text x="291" y="257.5">C19</text>
<text x="208.8" y="263.3">TL074_SMD</text>
<text x="291" y="260.5">0.1uF</text>
<text x="331.6" y="262.3">0.1uF</text>
<text x="331.6" y="259.2">C23</text>
<text x="38.3" y="268.1">C24</text>
<text x="208.8" y="266.5">U15.4</text>
<text x="36" y="271.2">0.1uF</text>
<text x="401.5" y="275">H17</text>
<text x="280.1" y="280.4">U14.5</text>
<text x="385.5" y="278.6">X4611WV-04I-C28D40</text>
<text x="280.1" y="283.6">TL074_SMD</text>
<text x="320.7" y="285.3">TL074_SMD</text>
<text x="320.7" y="282.2">U15.5</text>
<text x="213" y="303.3">TL074_SMD</text>
<text x="397.9" y="304.8">H18</text>
<text x="128.8" y="310">0.1uF</text>
<text x="128.8" y="306.8">C15</text>
<text x="213.5" y="307">U15.2</text>
<text x="296.3" y="311.7">0.1uF</text>
<text x="296.3" y="308.6">C20</text>
<text x="336.9" y="310.4">C21</text>
<text x="383.8" y="308.5">X4611WV-05I-C28D40</text>
<text x="96.7" y="315.4">U13</text>
<text x="336.9" y="313.4">0.1uF</text>
<text x="96.7" y="318.6">CD4053BM96</text>
<text x="220.5" y="329.7">U15.3</text>
<text x="216.5" y="333.2">TL074_SMD</text>
</g>
<g font-size="3.2" fill="#00f">
<text x="226.7" y="42.5">15</text>
<text x="228.7" y="46">1</text>
<text x="233.9" y="47.4">PSE</text>
<text x="233.9" y="43.9">CLK</text>
<text x="114.1" y="53.1">Q1</text>
<text x="120.1" y="51.3">1</text>
<text x="226.7" y="53.1">10</text>
<text x="228.7" y="49.6">5</text>
<text x="233.9" y="51">CI</text>
<text x="251.8" y="51">CO</text>
<text x="259.6" y="49.6">7</text>
<text x="80.5" y="58.4">12</text>
<text x="80.5" y="54.9">13</text>
<text x="86" y="56.6">Q2</text>
<text x="111.5" y="56.6">Q1#</text>
<text x="120.1" y="54.9">2</text>
<text x="120.1" y="58.4">3</text>
<text x="228.7" y="56.6">9</text>
<text x="233.9" y="54.5">UD</text>
<text x="233.9" y="58">BD</text>
<text x="80.5" y="65.4">10</text>
<text x="80.5" y="61.9">11</text>
<text x="86" y="63.7">CLOCK2</text>
<text x="86" y="60.1">Q2#</text>
<text x="105.7" y="60.1">CLOCK1</text>
<text x="106.3" y="63.7">RESET1</text>
<text x="120.1" y="61.9">4</text>
<text x="120.1" y="65.4">5</text>
<text x="228.7" y="63.7">4</text>
<text x="233.9" y="65.1">J1</text>
<text x="252" y="65.1">Q1</text>
<text x="259.6" y="63.7">6</text>
<text x="354.3" y="60.1">1</text>
<text x="354.3" y="63.7">2</text>
<text x="358.8" y="61.6">A0</text>
<text x="358.8" y="65.1">EN</text>
<text x="374.3" y="65.1">A2</text>
<text x="374.3" y="61.6">A1</text>
<text x="381" y="63.7">15</text>
<text x="381" y="60.1">16</text>
<text x="82.5" y="69">9</text>
<text x="86" y="70.7">DATA2</text>
<text x="86" y="67.2">RESET2</text>
<text x="107.9" y="67.2">DATA1</text>
<text x="110.5" y="70.7">SET1</text>
<text x="120.1" y="69">6</text>
<text x="226.7" y="67.2">12</text>
<text x="226.7" y="70.7">13</text>
<text x="233.9" y="68.6">J2</text>
<text x="252" y="68.6">Q2</text>
<text x="259.6" y="67.2">11</text>
<text x="259.6" y="70.7">14</text>
<text x="354.3" y="67.2">3</text>
<text x="354.3" y="70.7">4</text>
<text x="358.8" y="68.6">V-</text>
<text x="371.2" y="68.6">GND</text>
<text x="381" y="70.7">13</text>
<text x="381" y="67.2">14</text>
<text x="82.5" y="72.5">8</text>
<text x="86" y="74.3">SET2</text>
<text x="228.7" y="74.3">3</text>
<text x="233.9" y="72.1">J3</text>
<text x="233.9" y="75.7">J4</text>
<text x="252" y="72.1">Q3</text>
<text x="252" y="75.7">Q4</text>
<text x="259.6" y="74.3">2</text>
<text x="354.3" y="74.3">5</text>
<text x="354.3" y="77.8">6</text>
<text x="358.8" y="72.1">S1</text>
<text x="358.8" y="75.7">S2</text>
<text x="373.8" y="72.1">V+</text>
<text x="374.3" y="75.7">S5</text>
<text x="381" y="77.8">11</text>
<text x="381" y="74.3">12</text>
<text x="354.3" y="81.3">7</text>
<text x="358.8" y="79.2">S3</text>
<text x="358.8" y="82.7">S4</text>
<text x="374.3" y="82.7">S7</text>
<text x="374.3" y="79.2">S6</text>
<text x="381" y="81.3">10</text>
<text x="354.3" y="84.8">8</text>
<text x="358.8" y="86.3">D</text>
<text x="374.3" y="86.3">S8</text>
<text x="381" y="84.8">9</text>
<text x="343.5" y="118.4">1</text>
<text x="343.5" y="121.9">2</text>
<text x="343.5" y="125.4">3</text>
<text x="347" y="120.1">1</text>
<text x="347" y="123.6">2</text>
<text x="343.5" y="128.9">4</text>
<text x="347" y="127.2">3</text>
<text x="347" y="130.7">4</text>
<text x="343.5" y="132.5">5</text>
<text x="347" y="134.2">5</text>
<text x="87.3" y="141.3">15</text>
<text x="94.5" y="142.7">CLK</text>
<text x="197.7" y="143.1">1</text>
<text x="89.4" y="144.8">1</text>
<text x="89.4" y="148.3">5</text>
<text x="94.5" y="146.2">PSE</text>
<text x="94.5" y="149.8">CI</text>
<text x="112.4" y="149.8">CO</text>
<text x="120.3" y="148.3">7</text>
<text x="172.2" y="146.6">15</text>
<text x="177.7" y="148.3">3</text>
<text x="194.2" y="144.8">4</text>
<text x="194.2" y="148.3">2</text>
<text x="197.7" y="146.6">2</text>
<text x="87.3" y="151.9">10</text>
<text x="89.4" y="155.4">9</text>
<text x="94.5" y="153.3">UD</text>
<text x="172.2" y="153.6">13</text>
<text x="172.2" y="150.1">14</text>
<text x="177.7" y="155.4">B</text>
<text x="177.7" y="151.9">1</text>
<text x="194.2" y="151.9">0</text>
<text x="194.2" y="155.4">7</text>
<text x="197.7" y="150.1">3</text>
<text x="197.7" y="153.6">4</text>
<text x="94.5" y="156.8">BD</text>
<text x="172.2" y="160.7">11</text>
<text x="172.2" y="157.2">12</text>
<text x="177.7" y="158.9">C</text>
<text x="194.2" y="158.9">9</text>
<text x="197.7" y="157.2">5</text>
<text x="197.7" y="160.7">6</text>
<text x="345.3" y="157.2">1</text>
<text x="345.3" y="160.7">2</text>
<text x="348.8" y="158.9">1</text>
<text x="87.3" y="166">12</text>
<text x="89.4" y="162.5">4</text>
<text x="94.5" y="163.9">J1</text>
<text x="94.5" y="167.4">J2</text>
<text x="112.6" y="163.9">Q1</text>
<text x="112.6" y="167.4">Q2</text>
<text x="120.3" y="162.5">6</text>
<text x="120.3" y="166">11</text>
<text x="172.2" y="164.2">10</text>
<text x="174.2" y="167.7">9</text>
<text x="177.7" y="166">A</text>
<text x="177.7" y="162.5">D</text>
<text x="194.2" y="162.5">5</text>
<text x="194.2" y="166">6</text>
<text x="197.7" y="164.2">7</text>
<text x="345.3" y="164.2">3</text>
<text x="345.3" y="167.7">4</text>
<text x="348.8" y="162.5">2</text>
<text x="348.8" y="166">3</text>
<text x="87.3" y="169.5">13</text>
<text x="89.4" y="173">3</text>
<text x="94.5" y="170.9">J3</text>
<text x="112.6" y="170.9">Q3</text>
<text x="120.3" y="169.5">14</text>
<text x="120.3" y="173">2</text>
<text x="177.7" y="169.5">8</text>
<text x="348.8" y="169.5">4</text>
<text x="414.1" y="173">1</text>
<text x="94.5" y="174.4">J4</text>
<text x="112.6" y="174.4">Q4</text>
<text x="414.1" y="176.6">2</text>
<text x="417.6" y="174.8">1</text>
<text x="417.6" y="178.3">2</text>
<text x="414.1" y="180.1">3</text>
<text x="414.1" y="183.6">4</text>
<text x="417.6" y="181.9">3</text>
<text x="417.6" y="185.4">4</text>
<text x="414.1" y="187.1">5</text>
<text x="417.6" y="188.9">5</text>
<text x="343.5" y="192.4">1</text>
<text x="343.5" y="196">2</text>
<text x="347" y="194.2">1</text>
<text x="347" y="197.7">2</text>
<text x="343.5" y="199.5">3</text>
<text x="343.5" y="203">4</text>
<text x="347" y="201.3">3</text>
<text x="347" y="204.8">4</text>
<text x="415.9" y="210.1">1</text>
<text x="415.9" y="213.6">2</text>
<text x="419.3" y="211.8">1</text>
<text x="419.3" y="215.4">2</text>
<text x="415.9" y="217.1">3</text>
<text x="415.9" y="220.7">4</text>
<text x="419.3" y="218.9">3</text>
<text x="415.9" y="224.2">5</text>
<text x="419.3" y="222.4">4</text>
<text x="419.3" y="226">5</text>
<text x="407" y="240.1">1</text>
<text x="407" y="243.6">2</text>
<text x="410.5" y="241.8">1</text>
<text x="410.5" y="245.4">2</text>
<text x="91.5" y="248.9">1</text>
<text x="96" y="250.3">A0</text>
<text x="111.5" y="250.3">A1</text>
<text x="118.2" y="248.9">16</text>
<text x="407" y="247.1">3</text>
<text x="407" y="250.6">4</text>
<text x="410.5" y="248.9">3</text>
<text x="91.5" y="252.4">2</text>
<text x="91.5" y="255.9">3</text>
<text x="96" y="253.8">EN</text>
<text x="96" y="257.4">V-</text>
<text x="108.4" y="257.4">GND</text>
<text x="111.5" y="253.8">A2</text>
<text x="118.2" y="255.9">14</text>
<text x="118.2" y="252.4">15</text>
<text x="407" y="254.2">5</text>
<text x="410.5" y="252.4">4</text>
<text x="410.5" y="255.9">5</text>
<text x="91.5" y="259.5">4</text>
<text x="91.5" y="263">5</text>
<text x="96" y="260.9">S1</text>
<text x="110.9" y="260.9">V+</text>
<text x="118.2" y="263">12</text>
<text x="118.2" y="259.5">13</text>
<text x="91.5" y="266.5">6</text>
<text x="96" y="264.4">S2</text>
<text x="96" y="267.9">S3</text>
<text x="111.5" y="267.9">S6</text>
<text x="111.5" y="264.4">S5</text>
<text x="118.2" y="266.5">11</text>
<text x="91.5" y="270.1">7</text>
<text x="91.5" y="273.6">8</text>
<text x="96" y="271.5">S4</text>
<text x="96" y="275">D</text>
<text x="111.5" y="275">S8</text>
<text x="111.5" y="271.5">S7</text>
<text x="118.2" y="273.6">9</text>
<text x="118.2" y="270.1">10</text>
<text x="400" y="282.4">1</text>
<text x="400" y="285.9">2</text>
<text x="403.5" y="284.2">1</text>
<text x="403.5" y="287.7">2</text>
<text x="400" y="289.5">3</text>
<text x="400" y="293">4</text>
<text x="403.5" y="291.2">3</text>
<text x="403.5" y="294.7">4</text>
<text x="396.4" y="312.4">1</text>
<text x="396.4" y="315.9">2</text>
<text x="399.9" y="314.1">1</text>
<text x="399.9" y="317.7">2</text>
<text x="80.9" y="323">1</text>
<text x="114.7" y="323">16</text>
<text x="396.4" y="319.4">3</text>
<text x="396.4" y="323">4</text>
<text x="399.9" y="321.2">3</text>
<text x="80.9" y="326.5">2</text>
<text x="85.4" y="324.4">by</text>
<text x="85.4" y="327.9">bx</text>
<text x="99" y="327.9">bx ro by</text>
<text x="105.1" y="324.4">VDD</text>
<text x="114.7" y="326.5">15</text>
<text x="396.4" y="326.5">5</text>
<text x="399.9" y="324.7">4</text>
<text x="399.9" y="328.3">5</text>
<text x="80.9" y="330">3</text>
<text x="80.9" y="333.6">4</text>
<text x="85.4" y="331.4">cy</text>
<text x="85.4" y="335">CX OR CY</text>
<text x="99.1" y="331.4">ax or ay</text>
<text x="108.4" y="335">ay</text>
<text x="114.7" y="333.6">13</text>
<text x="114.7" y="330">14</text>
<text x="80.9" y="337.1">5</text>
<text x="80.9" y="340.6">6</text>
<text x="85.4" y="338.5">CX</text>
<text x="108.4" y="338.5">ax</text>
<text x="114.7" y="340.6">11</text>
<text x="114.7" y="337.1">12</text>
<text x="80.9" y="344.1">7</text>
<text x="80.9" y="347.7">8</text>
<text x="85.4" y="342">INH</text>
<text x="85.4" y="345.5">VEE</text>
<text x="110" y="345.5">B</text>
<text x="110" y="342">A</text>
<text x="114.7" y="347.7">9</text>
<text x="114.7" y="344.1">10</text>
<text x="85.4" y="349.1">VSS</text>
<text x="110" y="349.1">C</text>
</g>
<g font-size="3.2" fill="#f00">
<text x="249.4" y="43.9">VDD</text>
<text x="259.6" y="42.5">16</text>
<text x="80.5" y="51.3">14</text>
<text x="86" y="53.1">VDD</text>
<text x="110.1" y="142.7">VDD</text>
<text x="120.3" y="141.3">16</text>
<text x="172.2" y="143.1">16</text>
<text x="177.7" y="144.8">VDD</text>
</g>
<g font-size="3.2">
<text x="112.1" y="74.3">VSS</text>
<text x="120.1" y="72.5">7</text>
<text x="228.7" y="81.3">8</text>
<text x="233.9" y="82.7">GND</text>
<text x="197.7" y="167.7">8</text>
<text x="189.7" y="169.5">VSS</text>
<text x="89.4" y="180.1">8</text>
<text x="94.5" y="181.5">GND</text>
</g>
<g font-size="2.1" fill="#a54b4b">
<text x="264.7" y="103.9">6</text>
<text x="284.4" y="107.4">7</text>
<text x="264.7" y="111">5</text>
<text x="266.4" y="135.7">9</text>
<text x="265.1" y="142.7">10</text>
<text x="286.2" y="139.2">8</text>
<text x="268.2" y="174.5">2</text>
<text x="287.9" y="178">1</text>
<text x="268.2" y="181.5">3</text>
<text x="268.6" y="208">13</text>
<text x="201.2" y="213.3">2</text>
<text x="268.6" y="215">12</text>
<text x="289.7" y="211.5">14</text>
<text x="201.2" y="220.3">3</text>
<text x="220.9" y="216.8">1</text>
<text x="201.6" y="248.5">13</text>
<text x="201.6" y="255.6">12</text>
<text x="222.7" y="252.1">14</text>
<text x="278" y="271.5" transform="rotate(-90 278 271.5)">4</text>
<text x="318.6" y="273.3" transform="rotate(-90 318.6 273.3)">4</text>
<text x="208.2" y="287.3">6</text>
<text x="228" y="290.9">7</text>
<text x="278" y="289.8" transform="rotate(-90 278 289.8)">11</text>
<text x="318.6" y="291.6" transform="rotate(-90 318.6 291.6)">11</text>
<text x="208.2" y="294.4">5</text>
<text x="210" y="317.3">9</text>
<text x="229.7" y="320.9">8</text>
<text x="208.7" y="324.4">10</text>
</g>
<g font-size="1.1" fill="#4ba54b">
<text x="280.5" y="274.9" transform="rotate(-90 280.5 274.9)">V+</text>
<text x="321" y="276.7" transform="rotate(-90 321 276.7)">V+</text>
<text x="280.5" y="285.5" transform="rotate(-90 280.5 285.5)">V-</text>
<text x="321" y="287.3" transform="rotate(-90 321 287.3)">V-</text>
</g>
</svg>
